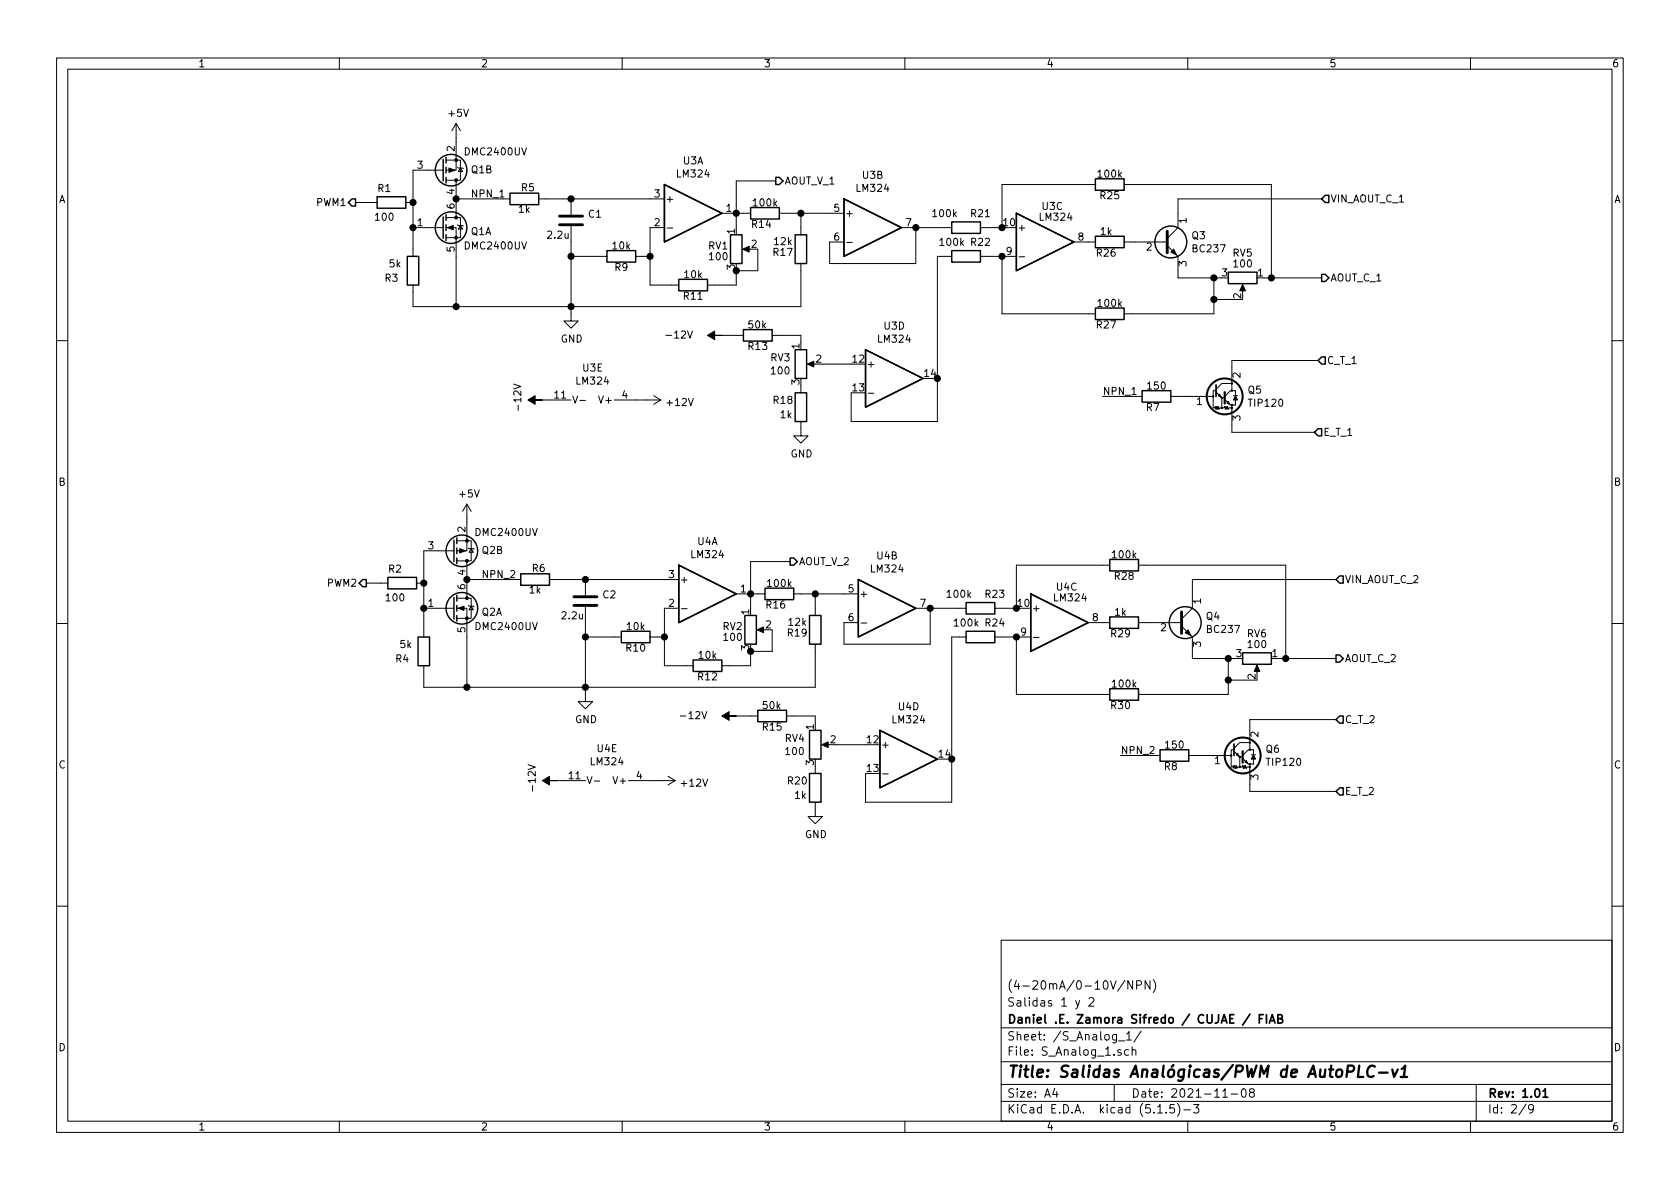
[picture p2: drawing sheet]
<svg xmlns="http://www.w3.org/2000/svg" width="297mm" height="210mm" viewBox="0 0 297 210" stroke-linecap="round" stroke-linejoin="round" font-family="sans-serif">
<g fill="none" stroke="#000" stroke-width=".18">
<path d="M10 10.3h277v189.9h-277zM12 12.2h273v186.1h-273zM60 10.3v1.9M110 10.3v1.9M160 10.3v1.9M210 10.3v1.9M260 10.3v1.9M62.9 35.8h3.8M71.8 35.8h1.2M78.4 30.1h-5.4v15.2M78.9 28.3h2.5v3.6h-2.5M78.9 38.5h2.5v3.5h-2.5"/>
<path d="M80.6 21.8v8.3h-1.7M80.6 31.9v6.6M80.6 21.8l-.7 1.3M80.6 21.8l.8 1.3M80.6 35.2h9.6M80.9 29.6l.1 .1h.8l.1 .1M80.9 39.7l.1 .2h.8l.1 .1M81.4 29.7l.4 .6h-.8zM81.4 39.9l.4 .6h-.8zM95.2 35.2h22.3M101 40v16.8h1.2l-1.2 1.2-1.3-1.2h1.3M101 35.2v2.8"/>
<path d="M127.6 37.7h5.1M137.2 32h-7v8.3M137.8 37.7h11.4M141.6 37.7v3.8M193.7 32.6h-16.5v7.7h-3.8M198.8 32.6h26v16.5M233.7 35.2h-25.4v5.1l-1.9 1.9M73 40.3h5.4M78.9 40.3h1.7v13.9M101 45.3h6.3M112.4 45.3h2.5M117.5 40.3h-2.6v10.1h5.1"/>
<path d="M118 40.3h.9M127.6 59.3h3.8M131.7 44.1h1M134 44.1v3.8h-3.8v2.5h-5.1M136.5 59.3h5.1v1.3M141.6 46.6v7.6h-68.6v-3.8M149.7 42.9h1M159.4 40.3h8.9M161.9 40.3v6.3h-15.2v-3.8h2.5M168.3 45.3h-2.6v29.2h-15.2v-5M173.4 45.3h6.3M177.2 45.3v10.2h16.5"/>
<path d="M180.2 45.4h1M189.9 42.8h3.8M198.8 42.8h7.6M206.4 43.4l1.9 1.9v3.8h7.6M214.6 49.1v6.4h-15.8M214.6 53h5.1M219.7 50.7v1M223.5 49.1h10.2M10 60.2h2M95.9 70.7h5.1M101.3 70l.4 1.3 .4-1.3M102.5 70.8h1"/>
<path d="M108.6 70.7h8.2M115.6 70l1.2 .7M116.8 70.7l-1.2 .8M141.6 74.5v2.6h1.3l-1.3 1.3-1.3-1.3h1.3M141.6 68.2v1.3M143.1 64.4h1M145.4 64.4h5.1M153.5 69.5h1M194.9 70.1h7M207 70.1h7.4M215 69.3l1 1.1h.5M215 69.1h-.5v3h.3l.1-.2 .1 .5 .1-.5 .2 .5 .1-.5 .1 .5 .1-.3h.4"/>
<path d="M215 68.8l1-1h1.8v1.3h-.2l-1.1 1M215.4 70l.2-.3 .3 .5zM216 70.4v1.7h.4l.1-.2 .2 .5 .1-.5 .1 .5 .1-.5 .2 .5 .1-.3h.5M216.5 70.6l1.1 1h.2v.5M216.9 71.2l.3-.2 .2 .5zM217.8 72.1v4.3h14.6M217.8 69.1h.6v.9M218.1 70h.7M218.4 70.7v.9h-.6M233 63.7h-15.2v4M285 60.2h2M80.3 97.4h-5.4v15.2"/>
<path d="M80.8 95.6h2.5v3.6h-2.5M82.5 89.1v8.3h-1.7M82.5 89.1l-.7 1.3M82.5 99.2v6.6M82.5 89.1l.8 1.3M82.8 96.9l.1 .1h.8l.1 .1M83.3 97l.4 .7h-.8zM139.7 99.3h-7v8.3M196.2 99.9h-16.5v7.7h-3.8M201.3 99.9h26v16.6M10 110.3h2M64.8 103.1h3.8"/>
<path d="M73.7 103.1h1.2M74.9 107.6h5.4M74.9 117.7v3.8h28M80.8 107.6h1.7v13.9M80.8 105.8h2.5v3.5h-2.5M82.5 102.5h9.6M82.8 107.1l.1 .1h.8l.1 .1M83.3 107.2l.4 .6h-.8zM97.2 102.5h22.8M103.5 107.3v16.8h1.3l-1.3 1.2-1.3-1.2h1.3M103.5 102.5v2.8M103.5 112.6h6.4"/>
<path d="M114.9 112.6h2.6M120 107.6h-2.5v10.1h5.1M120.5 107.6h1M130.2 105h5.1M134.2 111.4h1.1M136.5 111.4v3.8h-3.8v2.5h-5.1M140.3 105h11.5M144.1 105v3.8M144.1 113.9v7.6h-40.6M152.2 110.2h1M161.9 107.6h8.9M164.5 107.6v6.3h-15.3v-3.8h2.6"/>
<path d="M170.8 112.6h-2.5v29.3h-15.3v-5.1M175.9 112.6h6.3M179.7 112.6v10.2h16.5M182.7 112.7h1M192.4 110.1h3.8M201.3 110.1h7.6M208.9 110.7l1.9 1.9v3.9h7.6M217.2 116.5v6.3h-15.9M222.2 118v1M226.1 116.5h10.1M236.2 102.5h-25.4v5.1l-1.9 1.9M285 110.3h2"/>
<path d="M98.4 138h5.1M103.8 137.3l.4 1.3 .5-1.3M105.1 138.1h.9M111.1 138h8.3M118.1 137.3l1.3 .7M119.4 138l-1.3 .8M130.2 126.6h3.8M139.1 126.6h5v1.3M144.1 135.5v1.3M145.7 131.7h1M148 131.7h5M156.1 136.8h.9"/>
<path d="M198.1 133.6h7M210.2 133.6h7.4M217.2 120.3h5M218.2 132.8l1 1.1h.5M218.2 132.6h-.5v3h.2l.2-.2 .1 .5 .1-.5 .1 .5 .2-.5 .1 .5 .1-.3h.4M218.2 132.3l1-1h1.8v1.3h-.3l-1 1M218.6 133.5l.2-.3 .3 .5zM219.2 133.9v1.7h.4l.1-.2 .1 .5 .2-.5 .1 .5 .1-.5 .1 .5 .2-.3h.5M219.7 134.1l1 1h.3v.5M220.1 134.7l.2-.2 .3 .5zM221 135.6v4.3h15.2M221 132.6h.6v.9"/>
<path d="M221.2 133.5h.8M221.6 134.2v.9h-.6M236.2 127.2h-15.2v4M144.1 141.9v2.5h1.3l-1.3 1.3-1.2-1.3h1.2M10 160.2h2M177 166.3h108v32h-108zM190.9 176.9l-.5 1.4-.2 .1M192.6 176.6l.2-.2h.3l.2 .2 .1 .3-.9 1h.9M198.9 173.3l-1.3 2M200.3 173.4v1.5l-.9-1.5v1.5M201 174.2l.7-.1 .1-.2v-.3l-.3-.2h-.5v1.5M203.3 173.4v1.5l-.8-1.5v1.5"/>
<path d="M203.9 173.2a1.79 1.79 0 0 1 0 2.3M285 160.2h2M60 198.3v1.9M110 198.3v1.9M160 198.3v1.9M177 194.8h108M177 191.8h108M177 187.8h108M177 181.8h108M186.5 192.5l-.4 1h1M186.8 193v1M197 191.8v3"/>
<path d="M197.8 184.1h1.1M199.2 182.8l.4-.4v1.5M199.2 183.9h.9M199.5 185.7l-.4-.1-.3 .3 .1 .6 .2 .1 .4-.1M200.2 185.7h.1a.37 .37 0 0 1 .5 .1v.8M200.2 185.1v1.5M201.8 182.3l-1.3 2M204.7 196.8h.8M206.2 196.7v.1M207.6 195.3h-.7l-.1 .7 .2-.1 .5 .1 .2 .2-.1 .5-.2 .1-.6-.1M208.2 195.1a1.71 1.71 0 0 1 0 2.3M209.3 196.3h1.2"/>
<path d="M210 198.3v1.9M211 195.3h1l-.5 .6 .4 .1v.7l-.2 .1-.7-.1M216.2 194h.8M217.7 193.5h1.1M219.6 192.7l.4-.2a.94 .94 0 0 1 0 1.5 .82 .82 0 0 1-.4-1.3zM221.2 193.2l-.3-.3 .1-.2 .2-.2 .4 .1 .2 .2-.1 .2-.6 .2a.48 .48 0 0 0-.1 .7l.2 .1 .5-.1a.48 .48 0 0 0-.1-.7h-.1M260 198.3v1.9M261 191.8v6.5M269.8 195.2l-1.2 2M271.1 196l-.3 .3-.4-.1-.1-.2v-.4l.1-.2 .4-.1 .2 .2a1.19 1.19 0 0 1-.2 1.2l-.4 .1"/>
<circle cx="214.5" cy="70.1" r=".13"/>
<circle cx="216" cy="72.1" r=".13"/>
<circle cx="216" cy="70.4" r=".13"/>
<circle cx="217.8" cy="69.1" r=".13"/>
<circle cx="217.8" cy="67.8" r=".13"/>
<circle cx="217.8" cy="71.6" r=".13"/>
<circle cx="217.8" cy="72.1" r=".13"/>
<circle cx="217.7" cy="133.6" r=".13"/>
<circle cx="219.2" cy="135.6" r=".13"/>
<circle cx="219.2" cy="133.9" r=".13"/>
<circle cx="221" cy="132.6" r=".13"/>
<circle cx="221" cy="131.3" r=".13"/>
<circle cx="221" cy="135.1" r=".13"/>
<circle cx="221" cy="135.6" r=".13"/>
</g>
<path d="M215 68.1v2M218.2 131.6v2M221 179.3l-1.3 2M223.4 179.4h-.7v1.5M223.9 179.4v1.5M222.7 180.1h.4M224.4 180.9l.5-1.5 .5 1.5M224.6 180.5h.7M225.9 180.1h.5l.2-.1 .1-.3-.3-.3h-.5v1.5h.6l.3-.3a.41 .41 0 0 0-.4-.5M272.8 193l.4-.5v1.5M272.8 194h.9" fill="none" stroke="#000" stroke-width=".3"/>
<path d="M240.3 188.4l-.2 2h.9M243.1 188.6a.87 .87 0 0 0-1 0 .87 .87 0 0 0-.4 1 .69 .69 0 0 0 .3 .8 .69 .69 0 0 0 .9-.1M243.8 189.7h1.5M246.2 189.1l.3 1.3 .6-1.3M247.6 190.4h1.2M247.8 189l.7-.6-.3 2" fill="none" stroke="#000" stroke-width=".41"/>
<path d="M98.9 39.7h4.1M98.9 38.2h4.1M206.4 40.9v3.8M101.5 107.1h4M101.5 105.5h4M208.9 108.2v3.8" fill="none" stroke="#000" stroke-width=".51"/>
<g fill="none" stroke="#000" stroke-width=".25">
<path d="M61.6 35.8l.6-.6h.7v1.2h-.7zM66.7 34.8h5.1v2h-5.1zM78.4 28.2v3.8M78.4 38.3v3.9M78.9 27.8v1M78.9 29.6v1M78.9 31.4v1M78.9 38v1M78.9 39.7v1.1M90.2 34.2h5v2h-5zM117.5 32.6l10.1 5.1-10.1 5.1zM132.7 36.7h5.1v2h-5.1z"/>
<path d="M137.2 31.4h.6l.6 .6-.6 .6h-.6zM149.2 35.2l10.2 5.1-10.2 5zM168.3 39.2h5.1v2.1h-5.1zM179.7 37.7l10.2 5.1-10.2 5.1zM193.7 31.6h5.1v2h-5.1zM234.3 34.5h.6v1.3h-.6l-.6-.6zM72 45.3h2v5.1h-2zM78.9 41.5v1M107.3 44.3h5.1v2h-5.1zM120 49.4h5.1v2h-5.1zM129.2 41.5h2v5.1h-2zM131.4 58.3h5.1v2h-5.1z"/>
<path d="M140.6 41.5h2v5.1h-2zM168.3 44.3h5.1v2h-5.1zM193.7 41.8h5.1v2h-5.1zM193.7 54.5h5.1v2h-5.1zM217.2 48.1h5v2.1h-5zM233.7 48.5h.6l.6 .6-.6 .7h-.6zM140.6 61.8h2v5.1h-2zM140.6 69.5h2v5h-2zM153 61.8l10.2 5.1-10.2 5.1zM201.9 69.1h5.1v2h-5.1zM233 75.8h.7v1.3h-.7l-.6-.7zM233.7 63.1h.6v1.3h-.6l-.7-.7z"/>
<path d="M80.3 95.5v3.8M80.8 95.1v1M80.8 96.9v1M80.8 98.7v1M120 99.9l10.2 5.1-10.2 5.1zM139.7 98.7h.6l.7 .6-.7 .6h-.6zM196.2 98.9h5.1v2.1h-5.1zM64.1 102.5h.7v1.3h-.7l-.6-.7zM68.6 102.1h5.1v2h-5.1zM73.9 112.6h2v5.1h-2zM80.3 105.7v3.8M80.8 105.3v1"/>
<path d="M80.8 107.1v1M80.8 108.8v1M92.1 101.5h5.1v2h-5.1zM109.9 111.6h5v2.1h-5zM122.6 116.7h5v2h-5zM131.7 108.8h2v5.1h-2zM135.3 104h5v2h-5zM143.1 108.8h2.1v5.1h-2.1zM151.8 102.5l10.1 5.1-10.1 5zM170.8 111.6h5.1v2.1h-5.1zM170.8 106.5h5.1v2.1h-5.1zM182.2 105l10.2 5.1-10.2 5.1z"/>
<path d="M196.2 109.1h5.1v2h-5.1zM219.7 115.4h5.1v2.1h-5.1zM236.2 115.8h.7l.6 .7-.6 .6h-.7zM236.9 101.8h.6v1.3h-.6l-.7-.6zM134 125.6h5.1v2h-5.1zM143.1 136.8h2.1v5.1h-2.1zM143.1 129.2h2.1v5h-2.1zM155.6 129.2l10.1 5-10.1 5.1zM196.2 121.8h5.1v2h-5.1zM205.1 132.6h5.1v2h-5.1zM236.2 127.2l.7-.6h.6v1.3h-.6zM236.9 139.3h.6v1.3h-.6l-.7-.7z"/>
<circle cx="79.8" cy="30.1" r="2.79"/>
<circle cx="79.8" cy="40.3" r="2.79"/>
<circle cx="207" cy="42.8" r="2.82"/>
<circle cx="81.7" cy="97.4" r="2.79"/>
<circle cx="81.7" cy="107.6" r="2.79"/>
<circle cx="209.5" cy="110.1" r="2.82"/>
</g>
<g fill="#000" stroke="#000" stroke-width=".18">
<path d="M79.4 29.7l1 .4-1 .4zM79.1 40.3l1-.4v.7zM125.1 59.3l1.3-.8v.8h1.2h-1.2v.8zM131.3 44.1l1.2-.5v1zM207 44.6l.5-.5 .5 1zM219.7 50.3l.5 1.1h-1zM93.3 70.7l1.3-.7v.7h1.3h-1.3v.8zM142.7 64.4l1.2-.5v1zM218.4 70l.4 .7h-.7zM81.3 97l1 .4-1 .4zM81 107.6l1-.4v.7zM133.9 111.4l1.1-.5v1z"/>
<path d="M209.5 111.9l.6-.5 .5 1zM222.2 117.6l.6 1.1h-1.1zM95.9 138l1.3-.7v.7h1.2h-1.2v.8zM127.6 126.6l1.3-.7v.7h1.3h-1.3v.8zM145.3 131.7l1.1-.5v1zM221.6 133.5l.4 .7h-.8z"/>
<circle cx="80.6" cy="31.9" r=".25"/>
<circle cx="80.6" cy="38.5" r=".25"/>
<circle cx="80.6" cy="28.3" r=".25"/>
<circle cx="80.6" cy="42" r=".25"/>
<circle cx="82.5" cy="95.6" r=".25"/>
<circle cx="82.5" cy="99.2" r=".25"/>
<circle cx="82.5" cy="109.3" r=".25"/>
<circle cx="82.5" cy="105.8" r=".25"/>
</g>
<g fill="none" stroke="#000" stroke-width=".36">
<circle cx="216.5" cy="70.1" r="3.2"/>
<circle cx="219.7" cy="133.6" r="3.2"/>
</g>
<path d="M216.5 69.3v2.1M219.7 132.8v2.1" fill="none" stroke="#000" stroke-width=".38"/>
<g fill="#000" stroke="#000" stroke-width=".25">
<circle cx="73" cy="35.8" r=".51"/>
<circle cx="80.6" cy="35.2" r=".51"/>
<circle cx="101" cy="35.2" r=".51"/>
<circle cx="130.2" cy="37.7" r=".51"/>
<circle cx="141.6" cy="37.7" r=".51"/>
<circle cx="73" cy="40.3" r=".51"/>
<circle cx="80.6" cy="54.2" r=".51"/>
<circle cx="101" cy="45.3" r=".51"/>
<circle cx="101" cy="54.2" r=".51"/>
<circle cx="114.9" cy="45.3" r=".51"/>
<circle cx="130.2" cy="47.9" r=".51"/>
<circle cx="161.9" cy="40.3" r=".51"/>
<circle cx="177.2" cy="40.3" r=".51"/>
<circle cx="177.2" cy="45.3" r=".51"/>
<circle cx="214.6" cy="49.1" r=".51"/>
<circle cx="214.6" cy="53" r=".51"/>
<circle cx="224.8" cy="49.1" r=".51"/>
<circle cx="165.7" cy="66.9" r=".51"/>
<circle cx="74.9" cy="103.1" r=".51"/>
<circle cx="74.9" cy="107.6" r=".51"/>
<circle cx="82.6" cy="102.5" r=".51"/>
<circle cx="103.5" cy="102.5" r=".51"/>
<circle cx="103.5" cy="112.6" r=".51"/>
<circle cx="117.5" cy="112.6" r=".51"/>
<circle cx="132.7" cy="115.2" r=".51"/>
<circle cx="132.7" cy="105" r=".51"/>
<circle cx="144.1" cy="105" r=".51"/>
<circle cx="164.5" cy="107.6" r=".51"/>
<circle cx="179.7" cy="112.6" r=".51"/>
<circle cx="179.7" cy="107.6" r=".51"/>
<circle cx="217.2" cy="116.5" r=".51"/>
<circle cx="227.3" cy="116.5" r=".51"/>
<circle cx="82.6" cy="121.5" r=".51"/>
<circle cx="103.5" cy="121.5" r=".51"/>
<circle cx="168.3" cy="134.2" r=".51"/>
<circle cx="217.2" cy="120.3" r=".51"/>
</g>
<text font-size="2.8" x="178" y="190.5">Title: Salidas Analógicas/PWM de AutoPLC-v1</text>
<g font-size="2.1">
<text x="178" y="178">Salidas 1 y 2</text>
<text x="178" y="175">(4-20mA/0-10V/NPN)</text>
<text x="178" y="184">Sheet: /S_Analog_1/</text>
<text x="178" y="181">Daniel .E. Zamora Sifredo / CUJAE / FIAB</text>
<text x="178" y="186.7">File: S_Analog_1.sch</text>
<text x="178" y="196.9">KiCad E.D.A. kicad (5.1.5)-3</text>
<text x="178" y="194.1">Size: A4</text>
<text x="200" y="194.1">Date: 2021-11-08</text>
<text x="263" y="194.1">Rev: 1.01</text>
<text x="263" y="196.9">Id: 2/9</text>
</g>
<g font-size="1.8">
<text x="35" y="11.9">1</text>
<text x="85" y="11.9">2</text>
<text x="135" y="11.9">3</text>
<text x="185" y="11.9">4</text>
<text x="235" y="11.9">5</text>
<text x="285" y="11.9">6</text>
<text x="79.4" y="20.7">+5V</text>
<text x="73.8" y="29.8">3</text>
<text x="80.4" y="26.8" transform="rotate(-90 80.4 26.8)">2</text>
<text x="82.4" y="27.5">DMC2400UV</text>
<text x="120.8" y="29.1">U3A</text>
<text x="10.4" y="35.9">A</text>
<text x="66.8" y="34">R1</text>
<text x="80.4" y="34.4" transform="rotate(-90 80.4 34.4)">4</text>
<text x="83.2" y="34.9">NPN_1</text>
<text x="83.4" y="30.7">Q1B</text>
<text x="92.2" y="33.8">R5</text>
<text x="115.7" y="34.9">3</text>
<text x="117.6" y="35.8">+</text>
<text x="119.8" y="31.4">LM324</text>
<text x="138.7" y="32.6">AOUT_V_1</text>
<text x="151.6" y="33.9">LM324</text>
<text x="152.6" y="31.6">U3B</text>
<text x="194.3" y="31.4">100k</text>
<text x="194.6" y="35.2">R25</text>
<text x="235.2" y="35.8">VIN_AOUT_C_1</text>
<text x="285.4" y="35.9">A</text>
<text x="56" y="36.4">PWM1</text>
<text x="66.5" y="39">100</text>
<text x="73.8" y="40">1</text>
<text x="80.4" y="36.9" transform="rotate(-90 80.4 36.9)">6</text>
<text x="83.3" y="41.6">Q1A</text>
<text x="91.7" y="37.6">1k</text>
<text x="104.1" y="38.5">C1</text>
<text x="115.7" y="40">2</text>
<text x="128.4" y="37.5">1</text>
<text x="129.9" y="41.4" transform="rotate(-90 129.9 41.4)">1</text>
<text x="133" y="40.3">R14</text>
<text x="133.3" y="36.5">100k</text>
<text x="147.5" y="37.5">5</text>
<text x="149.4" y="38.3">+</text>
<text x="160.2" y="40">7</text>
<text x="165" y="38.4">100k</text>
<text x="171.7" y="38.4">R21</text>
<text x="177.5" y="40">10</text>
<text x="179.8" y="40.9">+</text>
<text x="183.9" y="39">LM324</text>
<text x="184.3" y="37.1">U3C</text>
<text x="194.6" y="41.6">1k</text>
<text x="209.8" y="39.5" transform="rotate(-90 209.8 39.5)">1</text>
<text x="68.9" y="47.3">5k</text>
<text x="80.4" y="44.5" transform="rotate(-90 80.4 44.5)">5</text>
<text x="82.4" y="44.1">DMC2400UV</text>
<text x="96.9" y="42.2">2.2u</text>
<text x="108.4" y="44.1">10k</text>
<text x="108.7" y="47.9">R9</text>
<text x="125.3" y="44.1">RV1</text>
<text x="125.5" y="46">100</text>
<text x="129.9" y="47.7" transform="rotate(-90 129.9 47.7)">3</text>
<text x="132.9" y="43.8">2</text>
<text x="136.8" y="45.3">R17</text>
<text x="137" y="43.4">12k</text>
<text x="147.5" y="42.5">6</text>
<text x="166.3" y="43.5">100k</text>
<text x="171.7" y="43.5">R22</text>
<text x="178" y="45.1">9</text>
<text x="190.7" y="42.5">8</text>
<text x="194" y="45.4">R26</text>
<text x="202.7" y="44.3">2</text>
<text x="209.8" y="47.1" transform="rotate(-90 209.8 47.1)">3</text>
<text x="210.8" y="42.3">Q3</text>
<text x="211" y="44.6">BC237</text>
<text x="218" y="45.4">RV5</text>
<text x="218.2" y="47.3">100</text>
<text x="68.1" y="49.8">R3</text>
<text x="120.9" y="53">R11</text>
<text x="121.1" y="49.2">10k</text>
<text x="216.1" y="48.9">3</text>
<text x="219.5" y="52.8" transform="rotate(-90 219.5 52.8)">2</text>
<text x="222.4" y="48.9">1</text>
<text x="235.2" y="49.8">AOUT_C_1</text>
<text x="118.2" y="59.9">-12V</text>
<text x="132.4" y="58.1">50k</text>
<text x="156.4" y="58.3">U3D</text>
<text x="194" y="58.1">R27</text>
<text x="194.3" y="54.3">100k</text>
<text x="99.1" y="60.6">GND</text>
<text x="103.1" y="65.7">U3E</text>
<text x="132.4" y="61.9">R13</text>
<text x="136.3" y="63.9">RV3</text>
<text x="141.4" y="61.7" transform="rotate(-90 141.4 61.7)">1</text>
<text x="144.3" y="64.1">2</text>
<text x="150.8" y="64.1">12</text>
<text x="153.2" y="65">+</text>
<text x="155.4" y="60.6">LM324</text>
<text x="234.6" y="64.4">C_T_1</text>
<text x="98.1" y="70.5">11</text>
<text x="102" y="68">LM324</text>
<text x="106.2" y="71.4">V+</text>
<text x="110" y="70.5">4</text>
<text x="118.1" y="71.8">+12V</text>
<text x="136.5" y="66.2">100</text>
<text x="136.8" y="71.4">R18</text>
<text x="141.4" y="68" transform="rotate(-90 141.4 68)">3</text>
<text x="150.8" y="69.2">13</text>
<text x="163.5" y="66.7">14</text>
<text x="194.9" y="69.8">NPN_1</text>
<text x="203" y="68.9">150</text>
<text x="211.6" y="71.6">1</text>
<text x="219.3" y="66.8" transform="rotate(-90 219.3 66.8)">2</text>
<text x="220.7" y="69.6">Q5</text>
<text x="221" y="71.9">TIP120</text>
<text x="92.2" y="72.2" transform="rotate(-90 92.2 72.2)">-12V</text>
<text x="138" y="74">1k</text>
<text x="202.7" y="72.7">R7</text>
<text x="219.3" y="74.4" transform="rotate(-90 219.3 74.4)">3</text>
<text x="233.9" y="77.1">E_T_1</text>
<text x="139.8" y="80.9">GND</text>
<text x="10.4" y="85.9">B</text>
<text x="81.3" y="88">+5V</text>
<text x="285.4" y="85.9">B</text>
<text x="82.3" y="94.1" transform="rotate(-90 82.3 94.1)">2</text>
<text x="84.3" y="94.8">DMC2400UV</text>
<text x="68.7" y="101.3">R2</text>
<text x="75.7" y="97.1">3</text>
<text x="82.3" y="101.7" transform="rotate(-90 82.3 101.7)">4</text>
<text x="85.3" y="98">Q2B</text>
<text x="94.1" y="101.1">R6</text>
<text x="122.4" y="98.7">LM324</text>
<text x="123.3" y="96.4">U4A</text>
<text x="141.2" y="99.9">AOUT_V_2</text>
<text x="154.1" y="101.2">LM324</text>
<text x="155.1" y="98.9">U4B</text>
<text x="196.8" y="98.7">100k</text>
<text x="57.9" y="103.8">PWM2</text>
<text x="68.4" y="106.3">100</text>
<text x="75.7" y="107.3">1</text>
<text x="82.3" y="104.2" transform="rotate(-90 82.3 104.2)">6</text>
<text x="85.1" y="102.2">NPN_2</text>
<text x="93.6" y="104.9">1k</text>
<text x="106.6" y="105.8">C2</text>
<text x="118.3" y="107.3">2</text>
<text x="118.3" y="102.2">3</text>
<text x="120.1" y="103.1">+</text>
<text x="131" y="104.8">1</text>
<text x="135.5" y="107.6">R16</text>
<text x="135.8" y="103.8">100k</text>
<text x="150" y="104.8">5</text>
<text x="151.9" y="105.7">+</text>
<text x="162.7" y="107.3">7</text>
<text x="167.6" y="105.7">100k</text>
<text x="174.3" y="105.7">R23</text>
<text x="180" y="107.3">10</text>
<text x="186.5" y="106.3">LM324</text>
<text x="186.8" y="104.4">U4C</text>
<text x="197.1" y="102.5">R28</text>
<text x="212.3" y="106.8" transform="rotate(-90 212.3 106.8)">1</text>
<text x="237.7" y="103.1">VIN_AOUT_C_2</text>
<text x="82.3" y="111.9" transform="rotate(-90 82.3 111.9)">5</text>
<text x="84.3" y="111.4">DMC2400UV</text>
<text x="85.2" y="108.9">Q2A</text>
<text x="99.5" y="109.5">2.2u</text>
<text x="110.9" y="111.4">10k</text>
<text x="127.8" y="111.4">RV2</text>
<text x="128.1" y="113.3">100</text>
<text x="132.5" y="108.7" transform="rotate(-90 132.5 108.7)">1</text>
<text x="135.4" y="111.1">2</text>
<text x="139.3" y="112.6">R19</text>
<text x="139.5" y="110.7">12k</text>
<text x="150" y="109.8">6</text>
<text x="168.9" y="110.8">100k</text>
<text x="174.3" y="110.8">R24</text>
<text x="180.5" y="112.4">9</text>
<text x="182.4" y="108.2">+</text>
<text x="193.2" y="109.8">8</text>
<text x="196.5" y="112.7">R29</text>
<text x="197.2" y="108.9">1k</text>
<text x="205.3" y="111.6">2</text>
<text x="213.3" y="109.6">Q4</text>
<text x="213.5" y="111.9">BC237</text>
<text x="220.5" y="112.7">RV6</text>
<text x="70" y="117.1">R4</text>
<text x="70.8" y="114.6">5k</text>
<text x="110.8" y="115.2">R10</text>
<text x="123.6" y="116.5">10k</text>
<text x="132.5" y="115" transform="rotate(-90 132.5 115)">3</text>
<text x="212.3" y="114.4" transform="rotate(-90 212.3 114.4)">3</text>
<text x="218.6" y="116.2">3</text>
<text x="220.8" y="114.6">100</text>
<text x="224.9" y="116.2">1</text>
<text x="237.7" y="117.1">AOUT_C_2</text>
<text x="123.5" y="120.3">R12</text>
<text x="135" y="125.4">50k</text>
<text x="158.9" y="125.6">U4D</text>
<text x="196.5" y="125.4">R30</text>
<text x="196.8" y="121.6">100k</text>
<text x="222" y="120.1" transform="rotate(-90 222 120.1)">2</text>
<text x="101.7" y="127.9">GND</text>
<text x="120.7" y="127.2">-12V</text>
<text x="134.9" y="129.2">R15</text>
<text x="138.8" y="131.2">RV4</text>
<text x="143.9" y="129" transform="rotate(-90 143.9 129)">1</text>
<text x="146.8" y="131.4">2</text>
<text x="153.3" y="131.4">12</text>
<text x="157.9" y="127.9">LM324</text>
<text x="222.5" y="130.3" transform="rotate(-90 222.5 130.3)">2</text>
<text x="237.7" y="127.9">C_T_2</text>
<text x="10.4" y="135.9">C</text>
<text x="100.6" y="137.8">11</text>
<text x="104.6" y="135.3">LM324</text>
<text x="105.6" y="133">U4E</text>
<text x="112.5" y="137.8">4</text>
<text x="139" y="133.5">100</text>
<text x="143.9" y="135.4" transform="rotate(-90 143.9 135.4)">3</text>
<text x="153.3" y="136.5">13</text>
<text x="155.7" y="132.3">+</text>
<text x="166" y="134">14</text>
<text x="198.1" y="133.3">NPN_2</text>
<text x="205.9" y="136.2">R8</text>
<text x="206.2" y="132.4">150</text>
<text x="214.8" y="135.1">1</text>
<text x="222.5" y="137.9" transform="rotate(-90 222.5 137.9)">3</text>
<text x="223.9" y="133.1">Q6</text>
<text x="224.2" y="135.4">TIP120</text>
<text x="285.4" y="135.9">C</text>
<text x="94.7" y="139.5" transform="rotate(-90 94.7 139.5)">-12V</text>
<text x="108.8" y="138.7">V+</text>
<text x="120.6" y="139.1">+12V</text>
<text x="139.3" y="138.7">R20</text>
<text x="140.6" y="141.3">1k</text>
<text x="237.7" y="140.6">E_T_2</text>
<text x="142.3" y="148.2">GND</text>
<text x="10.4" y="185.9">D</text>
<text x="285.4" y="185.9">D</text>
<text x="35" y="199.9">1</text>
<text x="85" y="199.9">2</text>
<text x="135" y="199.9">3</text>
<text x="185" y="199.9">4</text>
<text x="235" y="199.9">5</text>
<text x="285" y="199.9">6</text>
</g>
</svg>
